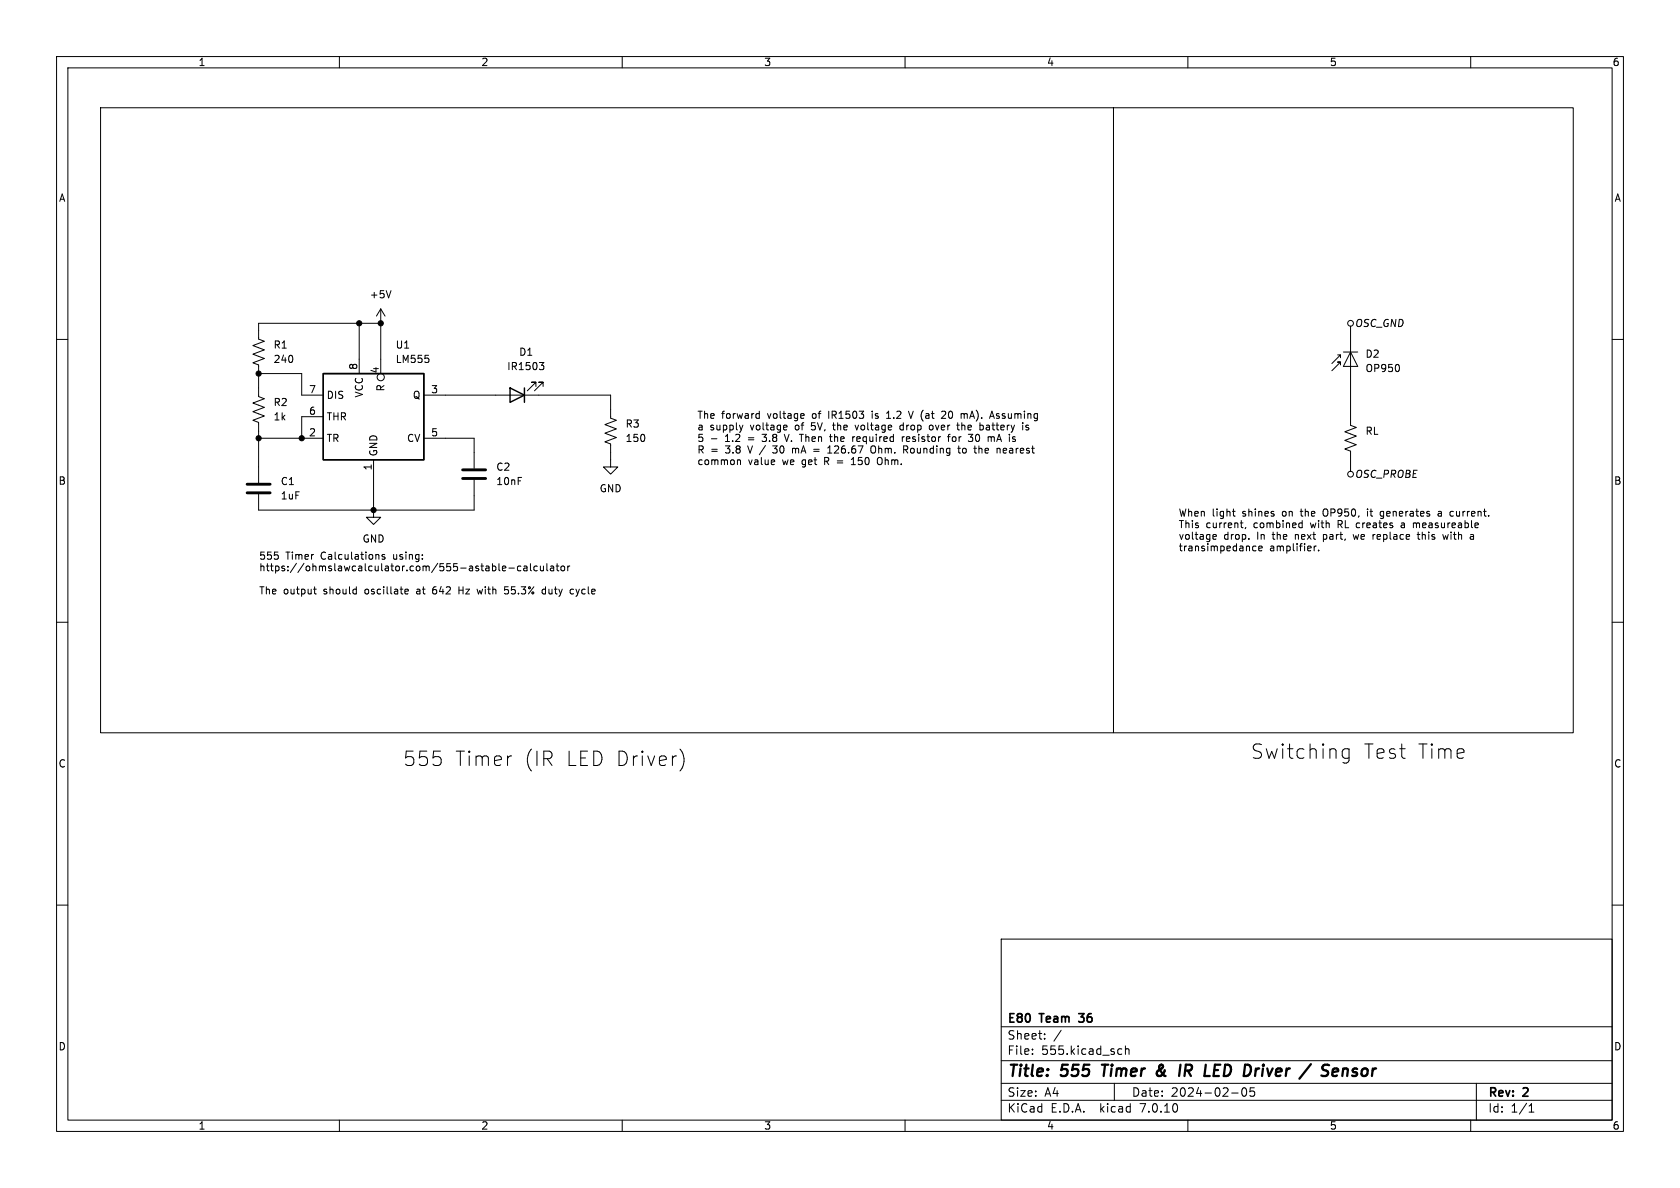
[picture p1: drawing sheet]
<svg xmlns="http://www.w3.org/2000/svg" width="297mm" height="210mm" viewBox="0 0 297 210" stroke-linecap="round" stroke-linejoin="round" font-family="sans-serif">
<g fill="none" stroke="#000" stroke-width=".18">
<path d="M10 10h277v190h-277zM12 12h273v186h-273zM17.8 19.1h179v110.4h-179zM60 10v2M110 10v2M160 10v2M196.8 19.1h81.3v110.4h-81.3zM210 10v2M260 10v2M10 60h2M63.5 57.2v8.8M67.3 57.2h-21.6v2.7l1 .4-2 .8 2 .7-2 .8 2 .8-2 .7 1 .4v5.6l1 .4-2 .7 2 .8-2 .8 2 .7-2 .8 1 .4v10.6"/>
<path d="M67.3 54.6v11.4M67.3 54.6l-.8 1.3M67.3 54.6l.8 1.3M69.1 51.4l-.4 1.2M238.8 57.7v17.5l1 .4-2.1 .7 2.1 .8-2.1 .8 2.1 .7-2.1 .8 1.1 .4v3.5M285 60h2M45.7 77.5h11.4M45.7 66h7.6v3.9h3.8M57.1 73.7h-3.8v3.8M74.9 69.9h33v4l1.1 .4-2.1 .8 2.1 .7-2.1 .8 2.1 .7-2.1 .8 1 .4v4.1h1.3l-1.3 1.2-1.2-1.2h1.2M74.9 77.5h8.9v5.3M75.8 63.4v.6"/>
<path d="M94.7 68.3v-.7h-.7h.7l-1.5 1.5M95.4 64.1h.7l-.4 .5 .4 .1v.4l-.2 .2h-.4M96 68.3v-.7h-.8h.8l-1.5 1.5M125.8 77.6h.9M131.3 75.2l-.3 .8M133.9 73.1l.3 .1M134.2 72.7v1.3M134.2 73.9l-.3 .1M136.6 80l.2 .1M138.7 76.8l.4 1.2M139 75.2l.1 .3-.6 .1M139.1 75.9l-.1 .1"/>
<path d="M140.1 79.2v.9M140.5 79.2l-.4 .2M142 73.1l.2 .3-.6 .1M142.1 73.9l-.1 .1M143.9 79.4h.9M143.9 79.8h.9M146.5 79.1l.2-.3v1.3M146.6 77.2h.5M146.8 77.9l.3 .1M147.2 75.2h.5M147.4 74.7v1.2M151.1 77.2l-.3 .1"/>
<path d="M151.2 75.2l.3 .8 .3-.8M151.5 77.3v.7M152.1 77.5l-.6 .1M154 79a.85 .85 0 0 0 .3 1.1 .43 .43 0 0 0 .5-.4l-.1-.7M154.2 72.7v.1M154.2 73.1v.9M156.7 74h.8M156.7 73.1l.4-.4v1.3M159.5 77.2v.8M159.7 75.2h-.4l-.2 .2 .1 .5h.5M159.8 78.8h.4l.3 .3-.1 .3-.6 .1M159.9 77.2l-.4 .2"/>
<path d="M160.1 79.5l.4 .6M160.6 72.7l.4 1.3 .5-1.3M160.7 77.2h-.3l-.2 .2 .1 .6h.4M160.8 77.5l-.6 .1M164.4 75.3l.1-.1 .4 .1 .1 .5-.2 .1-.3 .1-.1-.1zM166.7 72.7h.4l.1 .4-.8 .9h.8M167.5 77.2h.5M167.9 76.8l-.2 .2v1M168.8 77.2l-.3 .1-.2 .1 .1 .5 .4 .1M169.3 79.2h.5M169.5 78.8v1.1l.3 .2M170 74.7v1.3"/>
<path d="M170.2 75.2l-.2 .1M170.5 73.3l.1-.2 .3 .1 .1 .8M170.8 79.4l-.4-.2-.2 .3 .1 .5 .3 .1 .2-.1M172.6 76.8l-.1 .5 .1 .7M173.2 79.2l.4 .2v.7M173.7 75.2l.1 .2-.1 .5M174.4 75.6v.3M175.4 72.7l.4 1.3M175.6 77.2l.2 .2v.6M176.1 73.9l.4 .1M176.5 73.1l-.4 .2 .1 .2h.3M176.6 76.8l-.4 1.2"/>
<path d="M177.4 79.4l.1-.2h.3l.2 .2v.1l-.6 .2M177.4 79.9l.1 .2 .4-.1M181.8 75.2h-.3l-.2 .1 .1 .2 .4 .1v.3h-.5M236.5 62.7h.5l-1.5 1.6M237 64.5v-.5h-.5h.5l-1.5 1.5M237 62.7v.5M237.5 62.2h2.5M238.8 62.2l1.2 2.6h-2.5zM247.3 64.7v.8M66 81.3v10.1h1.3l-1.3 1.3-1.2-1.3h1.2M68 98.1l-.3-.1-.2 .2 .1 .2 .4 .1v.3h-.5M83.8 84.8v5.4h-38.1v-2.8"/>
<path d="M88.2 99.6v1.1l.2 .2M93.8 99.6v1.1l.2 .2M96.7 99.6v1.1l.2 .2M98.5 99.6v1.1l.3 .2M130.4 81.4h.4l.1 .7M146.3 80.1h.8M150.5 82.1h.7M150.5 81.2l.4-.3v1.2M155.4 80.9h-.1a.81 .81 0 0 0 .1 1.2h.2M214.5 95.3h.5M214.5 94.5h.4l.1 .3-.6 .1M217.9 90.4h.5"/>
<path d="M218.1 91.1l.3 .1M219.3 92.4h.4M219.6 93.3h.1M220.2 93.2l-.1 .3M222 96.6l-.3-.1-.3 .3 .2 .5h.4M222.5 97l.6-.2v-.2l-.4-.1-.2 .2 .1 .6h.5M229.8 92.4l.4 .1M230.2 93.2l-.4 .1M230.2 92v1.3M232.3 96.5v.9M232.7 96.5l-.4 .3M233.1 97.3v.1"/>
<path d="M234 94.5v1.3M234 95.3h.1M234.1 90a.9 .9 0 0 0 0 1.2M234.1 94.5h-.1M239.2 94.5l.3 .8 .2-.6M241.8 90v.1M241.8 90.4v.8M243.1 94.5h-.2M244 91l.2 .2h.4M244.5 91.5v.1M244.6 90.5l-.4-.1-.2 .2M247.7 92.5h.5l.1 .8"/>
<path d="M248.3 92.7l-.4 .1-.2 .2 .2 .3 .4-.1M249.9 92.6l.3-.2 .2 .2M249.9 92.4v.9M250.5 94.5h.5M250.7 94.1v1.1l.3 .1M254.3 90.5h.5v.7M254.8 90.7l-.4 .1-.2 .1 .2 .3h.4M255.1 94.5l.2 .8 .3-.6 .2 .6 .2-.8M260.1 94.5h.2l.2 .2v.6M260.5 95.3h-.4M260.5 94.8h-.4M10 110h2"/>
<path d="M55.4 104.1h.5M55.6 103.7v1.1l.3 .2M71.6 104.2l.4-.1 .2 .4-.6 .1M71.6 104.9h.5M76.7 103.8a.99 .99 0 0 0-.1 1.1l.1 .1M76.7 104.2l-.2 .3M81.1 103.7v1.3M81.1 104.3h.8M84.6 105l.2-.6 .3 .6M88.8 100.5l.6-.1v-.3h-.4l-.2 .1 .1 .6h.5M89.8 103.7h-.6v.6l.5-.1 .2 .3M89.9 104.8l-.2 .2-.5-.1"/>
<path d="M90 100.4h.9M92.1 100.1h-.4l-.2 .2 .1 .5h.5M92.6 100.1h.5l.1 .8M93.2 100.4h-.5l-.1 .2 .1 .3 .5-.1M95 100.1h-.4l-.2 .2 .1 .5h.5M95.5 100.1l.1 .7 .3 .1 .2-.1M96 104.2h.4M96 104.9h.4M96.1 100.1v.8M96.4 103.7v1.3M97.3 100.1h.5l.1 .8M97.9 100.4h-.4l-.2 .2 .2 .3 .4-.1"/>
<path d="M98.3 100.1h.5M99.2 100.2l.2-.1 .4 .1v.5l-.1 .1-.3 .1-.2-.1zM100.4 100.1v.8M100.7 100.1l-.3 .2M101 104.1l.4 .1M101.4 104.9l-.4 .1M101.8 104.1l.3 .9M101.9 105.4h-.1M285 110h2M120.2 132.4a2.91 2.91 0 0 1 0 3.9M238.5 132.4v2a.69 .69 0 0 1-1.1 .4M238.5 132.5l-.7-.1-.5 .4v.8l.2 .3 .3 .2 .7-.2"/>
<path d="M10 160h2M285 160h2M177 166h108v32h-108zM60 198v2M110 198v2M160 198v2M177 194.5h108M177 191.5h108M177 187.5h108M177 181.5h108M182.5 186.3v.1M182.5 185.5v.1"/>
<path d="M184.7 183.6v.1M184.7 182.8v.1M187.6 182.1l-1.3 2M197 191.5v3M197.9 185.4l.4 .1M198.3 186.3l-.4 .1M199 185.5l.2-.1 .3 .1 .1 .9M199 184.9v1.5M210 198v2M217.7 193.2h1.2M219.7 192.4l.2-.1a.81 .81 0 0 1 .6 .6 .81 .81 0 0 1-.3 .8l-.2 .1a.81 .81 0 0 1-.3-1.4zM221.7 192.3h-.7v.7l.2-.1h.5l.1 .3-.1 .5-.2 .1-.5-.1"/>
<path d="M260 198v2M261 191.5v6.5M270.3 196.6h.9M270.3 195.5l.4-.4v1.5"/>
<circle cx="238.8" cy="57.2" r=".51"/>
<circle cx="67.3" cy="66.7" r=".63"/>
<circle cx="238.8" cy="83.8" r=".51"/>
</g>
<g fill="none" stroke="#000" stroke-width=".4">
<path d="M194.8 188.2h1.1M195.4 188.2l-.3 2M204.5 189.8l.1 .2a.53 .53 0 0 0 .8 0M205.5 188.8l-1 .7M205.5 188.3l-.1-.1a.41 .41 0 0 0-.5 .5l.6 1.1M209.5 189.3h.8M210 189.3l.5 .9M210.4 188.2h-.8l-.2 2M214.5 190.2h1M214.7 189.2h.6M214.8 188.2h.9M223.3 188.9l-.2 1.3"/>
<path d="M233.6 190.1l.3 .1M233.9 188.4a.44 .44 0 0 0 0 .7M237.4 189.1a.49 .49 0 0 1 .9 .1l-.1 1M237.5 188.9l-.2 1.3"/>
</g>
<path d="M190.7 179.2h.9M190.7 180.5l.2 .2" fill="none" stroke="#000" stroke-width=".3"/>
<path d="M43.7 87.1h4.1M43.7 85.6h4.1M81.8 84.6h4.1M81.8 83.1h4.1" fill="none" stroke="#000" stroke-width=".51"/>
<path d="M57.1 66h17.8v15.3h-17.8zM90.2 68.6l2.5 1.3-2.5 1.2zM92.7 68.6v2.5" fill="none" stroke="#000" stroke-width=".25"/>
<g fill="#000" stroke="#000" stroke-width=".18">
<circle cx="63.5" cy="57.2" r=".46"/>
<circle cx="67.3" cy="57.2" r=".46"/>
<circle cx="45.7" cy="66" r=".46"/>
<circle cx="45.7" cy="77.5" r=".46"/>
<circle cx="53.3" cy="77.5" r=".46"/>
<circle cx="66" cy="90.2" r=".46"/>
</g>
<g font-size="3.5">
<text x="71.1" y="135.6">555</text>
<text x="80.3" y="135.6">Timer</text>
<text x="92.4" y="135.6">(IR</text>
<text x="99.8" y="135.6">LED Driver)</text>
<text x="221" y="134.4">Switching</text>
<text x="240.9" y="134.4">Test</text>
<text x="250.4" y="134.4">Time</text>
</g>
<g font-size="2.8">
<text x="178" y="190.9">Title:</text>
<text x="187.7" y="190.9">555</text>
<text x="195.7" y="190.9">Timer</text>
<text x="206.1" y="190.9">&amp;</text>
<text x="210.9" y="190.9">IR</text>
<text x="216.2" y="190.9">LED</text>
<text x="223.9" y="190.9">Driver</text>
<text x="234.9" y="190.9">/</text>
<text x="239.4" y="190.9">Sensor</text>
</g>
<g font-size="2.1">
<text x="178" y="184">Sheet:</text>
<text x="178" y="181.2">E80</text>
<text x="184" y="181.2">Team</text>
<text x="191.5" y="181.2">36</text>
<text x="178" y="186.7">File:</text>
<text x="184.1" y="186.7">555.kicad_sch</text>
<text x="178" y="196.9">KiCad</text>
<text x="178" y="194.1">Size:</text>
<text x="184.7" y="194.1">A4</text>
<text x="185.7" y="196.9">E.D.A.</text>
<text x="194.6" y="196.9">kicad</text>
<text x="200" y="194.1">Date:</text>
<text x="201.8" y="196.9">7.0.10</text>
<text x="207" y="194.1">2024-02-05</text>
<text x="263" y="194.3">Rev:</text>
<text x="263" y="196.9">Id:</text>
<text x="267.1" y="196.9">1/1</text>
<text x="269.4" y="194.3">2</text>
</g>
<g font-size="1.8">
<text x="35" y="11.9">1</text>
<text x="85" y="11.9">2</text>
<text x="135" y="11.9">3</text>
<text x="185" y="11.9">4</text>
<text x="235" y="11.9">5</text>
<text x="285" y="11.9">6</text>
<text x="10.3" y="35.9">A</text>
<text x="285.3" y="35.9">A</text>
<text x="65.3" y="52.9">+5V</text>
<text x="239.5" y="58">OSC_GND</text>
<text x="48.3" y="61.8">R1</text>
<text x="48.3" y="64.4">240</text>
<text x="63.2" y="65.5" transform="rotate(-90 63.2 65.5)">8</text>
<text x="69.9" y="61.8">U1</text>
<text x="69.9" y="64.4">LM555</text>
<text x="89.6" y="65.6">IR1503</text>
<text x="91.7" y="63.1">D1</text>
<text x="241.3" y="63.4">D2</text>
<text x="241.3" y="66">OP950</text>
<text x="48.3" y="72">R2</text>
<text x="54.5" y="69.6">7</text>
<text x="57.7" y="70.7">DIS</text>
<text x="64.4" y="70.4" transform="rotate(-90 64.4 70.4)">VCC</text>
<text x="67.1" y="66.1" transform="rotate(-90 67.1 66.1)">4</text>
<text x="68.2" y="69.3" transform="rotate(-90 68.2 69.3)">R</text>
<text x="72.9" y="70.7">Q</text>
<text x="76.1" y="69.6">3</text>
<text x="48.3" y="74.5">1k</text>
<text x="54.5" y="77.2">2</text>
<text x="54.5" y="73.4">6</text>
<text x="57.7" y="74.5">THR</text>
<text x="76.1" y="77.2">5</text>
<text x="110.5" y="75.8">R3</text>
<text x="123.2" y="74.1">The</text>
<text x="123.2" y="76.2">a</text>
<text x="125.5" y="76.2">supply</text>
<text x="127.6" y="74.1">forward</text>
<text x="132.8" y="76.2">voltage</text>
<text x="135.8" y="74.1">voltage</text>
<text x="140.9" y="76.2">of</text>
<text x="143.9" y="74.1">of</text>
<text x="143.9" y="76.2">5V,</text>
<text x="146.9" y="74.1">IR1503</text>
<text x="148" y="76.2">the</text>
<text x="152.1" y="76.2">voltage</text>
<text x="154.8" y="74.1">is</text>
<text x="157.6" y="74.1">1.2</text>
<text x="160.2" y="76.2">drop</text>
<text x="161.8" y="74.1">V (at</text>
<text x="165.6" y="76.2">over</text>
<text x="168" y="74.1">20</text>
<text x="170.7" y="76.2">the</text>
<text x="171.5" y="74.1">mA).</text>
<text x="174.9" y="76.2">battery</text>
<text x="177" y="74.1">Assuming</text>
<text x="241.3" y="77.1">RL</text>
<text x="57.7" y="78.3">TR</text>
<text x="65.8" y="83.3" transform="rotate(-90 65.8 83.3)">1</text>
<text x="66.9" y="80.8" transform="rotate(-90 66.9 80.8)">GND</text>
<text x="71.9" y="78.3">CV</text>
<text x="87.6" y="83.4">C2</text>
<text x="110.5" y="78.3">150</text>
<text x="123.2" y="78.2">5</text>
<text x="123.2" y="80.3">R =</text>
<text x="123.2" y="82.3">common</text>
<text x="128.3" y="78.2">1.2</text>
<text x="128.4" y="80.3">3.8</text>
<text x="132.3" y="82.3">value</text>
<text x="132.5" y="78.2">=</text>
<text x="132.6" y="80.3">V /</text>
<text x="135.3" y="78.2">3.8</text>
<text x="137.3" y="80.3">30</text>
<text x="138.5" y="82.3">we</text>
<text x="139.4" y="78.2">V. Then</text>
<text x="140.9" y="80.3">mA</text>
<text x="142.1" y="82.3">get</text>
<text x="144.9" y="80.3">=</text>
<text x="146.2" y="82.3">R =</text>
<text x="147.6" y="80.3">126.67</text>
<text x="147.8" y="78.2">the</text>
<text x="151.4" y="82.3">150</text>
<text x="152" y="78.2">required</text>
<text x="155.4" y="80.3">Ohm.</text>
<text x="156.2" y="82.3">Ohm.</text>
<text x="160.9" y="78.2">resistor</text>
<text x="161.4" y="80.3">Rounding</text>
<text x="169.3" y="78.2">for</text>
<text x="171.3" y="80.3">to</text>
<text x="173.1" y="78.2">30</text>
<text x="174.4" y="80.3">the</text>
<text x="176.7" y="78.2">mA</text>
<text x="178.5" y="80.3">nearest</text>
<text x="10.3" y="85.9">B</text>
<text x="49.5" y="86">C1</text>
<text x="49.5" y="88.5">1uF</text>
<text x="87.6" y="86">10nF</text>
<text x="105.9" y="87.2">GND</text>
<text x="239.5" y="84.7">OSC_PROBE</text>
<text x="285.3" y="85.9">B</text>
<text x="208.3" y="91.4">When</text>
<text x="208.3" y="93.5">This</text>
<text x="208.3" y="95.5">voltage</text>
<text x="213.2" y="93.5">current,</text>
<text x="214.3" y="91.4">light</text>
<text x="216.3" y="95.5">drop.</text>
<text x="219.8" y="91.4">shines</text>
<text x="221.7" y="93.5">combined</text>
<text x="222.4" y="95.5">In</text>
<text x="225.3" y="95.5">the</text>
<text x="227" y="91.4">on</text>
<text x="229.4" y="95.5">next</text>
<text x="230.4" y="91.4">the</text>
<text x="232" y="93.5">with</text>
<text x="234.6" y="91.4">OP950,</text>
<text x="234.6" y="95.5">part,</text>
<text x="237" y="93.5">RL creates</text>
<text x="240.2" y="95.5">we</text>
<text x="242.6" y="91.4">it</text>
<text x="243.8" y="95.5">replace</text>
<text x="245.1" y="91.4">generates</text>
<text x="250.9" y="93.5">measureable</text>
<text x="251.9" y="95.5">this</text>
<text x="255.5" y="91.4">a</text>
<text x="256.6" y="95.5">with</text>
<text x="257.8" y="91.4">current.</text>
<text x="45.7" y="99">555</text>
<text x="45.7" y="101.1">https://ohmslawcalculator.com/555-astable-calculator</text>
<text x="50.5" y="99">Timer</text>
<text x="56.8" y="99">Calculations</text>
<text x="64" y="96.1">GND</text>
<text x="69.8" y="99">using:</text>
<text x="208.3" y="97.5">transimpedance</text>
<text x="224.4" y="97.5">amplifier.</text>
<text x="45.7" y="105.2">The</text>
<text x="50.1" y="105.2">output</text>
<text x="57.3" y="105.2">should</text>
<text x="64.8" y="105.2">oscillate</text>
<text x="74.1" y="105.2">at</text>
<text x="77.2" y="105.2">642</text>
<text x="82" y="105.2">Hz</text>
<text x="85.5" y="105.2">with</text>
<text x="90.5" y="105.2">55.3%</text>
<text x="97.3" y="105.2">duty</text>
<text x="102.5" y="105.2">cycle</text>
<text x="10.3" y="135.9">C</text>
<text x="285.3" y="135.9">C</text>
<text x="10.3" y="185.9">D</text>
<text x="285.3" y="185.9">D</text>
<text x="35" y="199.9">1</text>
<text x="85" y="199.9">2</text>
<text x="135" y="199.9">3</text>
<text x="185" y="199.9">4</text>
<text x="235" y="199.9">5</text>
<text x="285" y="199.9">6</text>
</g>
</svg>
